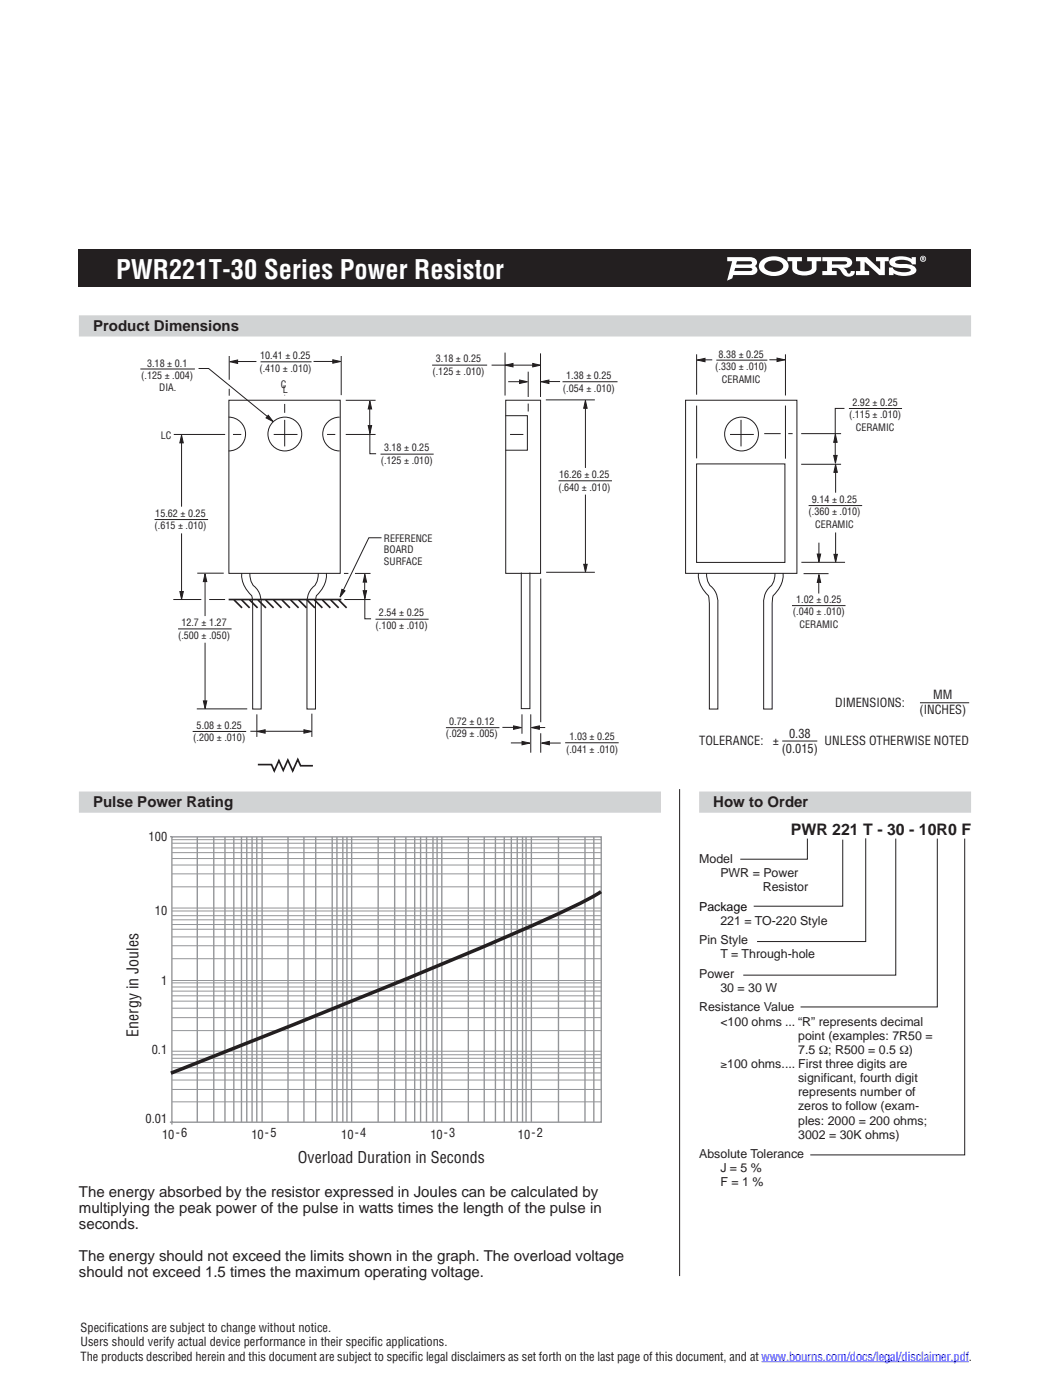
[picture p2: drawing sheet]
<svg xmlns="http://www.w3.org/2000/svg" width="210mm" height="279mm" viewBox="0 0 210 279" stroke-linecap="round" stroke-linejoin="round" font-family="sans-serif">
<path d="M68.1 71v7.9" fill="none" stroke="#231f20" stroke-width=".2"/>
<path d="M45.9 72.2l1.5-.4v.7z" fill="#231f20"/>
<path d="M45.9 72.2l1.5-.4v.7z" fill="none" stroke="#231f20" stroke-width=".2"/>
<path d="M66.4 71.8l1.6 .3-1.6 .4z" fill="#231f20"/>
<path d="M45.7 71v4.8M47.2 72.2h4M52 72.2h10.2M62.6 72.1h4.5M66.4 71.8l1.6 .3-1.6 .4zM156.8 70.7v8.2" fill="none" stroke="#231f20" stroke-width=".2"/>
<path d="M139.1 71.9l1.6-.4v.7z" fill="#231f20"/>
<path d="M139.1 71.9l1.6-.4v.7z" fill="none" stroke="#231f20" stroke-width=".2"/>
<path d="M155.1 71.5l1.5 .3-1.5 .4z" fill="#231f20"/>
<path d="M139 70.7v8.1M140.5 71.8h1.6M143 71.9h10.1M153.5 71.8h2.2M155.1 71.5l1.5 .3-1.5 .4zM139 80.9v10.6M156.8 80.9v10.6" fill="none" stroke="#231f20" stroke-width=".2"/>
<path d="M53.5 82.9l1 1.2-1.4-.7z" fill="#231f20"/>
<path d="M28 73.6h10.9M39.6 73.5h2l11.9 9.8M86.2 72.9h11M105.4 74.2v5M107.9 70.5v8.7M112.3 76.2h10.9M53.5 82.9l1 1.2-1.4-.7z" fill="none" stroke="#231f20" stroke-width=".2"/>
<path d="M108 76.2l1.6-.4v.7z" fill="#231f20"/>
<path d="M108 76.2l1.6-.4v.7z" fill="none" stroke="#231f20" stroke-width=".2"/>
<path d="M103.7 75.8l1.6 .4-1.6 .3z" fill="#231f20"/>
<path d="M100.8 70.4v8.5M101.4 76.2h3.6M103.7 75.8l1.6 .4-1.6 .3zM109.3 76.1h2.5" fill="none" stroke="#231f20" stroke-width=".2"/>
<path d="M100.8 72.9l1.6-.4v.7z" fill="#231f20"/>
<path d="M100.8 72.9l1.6-.4v.7z" fill="none" stroke="#231f20" stroke-width=".2"/>
<path d="M106.3 72.5l1.6 .4-1.6 .3z" fill="#231f20"/>
<path d="M69 79.9h6M98.1 72.9h9M106.3 72.5l1.6 .4-1.6 .3zM69 86.7h6M75.9 90.6h10.6" fill="none" stroke="#231f20" stroke-width=".2"/>
<path d="M73.5 84.9h.7l-.4 1.6z" fill="#231f20"/>
<path d="M73.5 84.9h.7l-.4 1.6z" fill="none" stroke="#231f20" stroke-width=".2"/>
<path d="M73.8 80.1l.4 1.5h-.7z" fill="#231f20"/>
<path d="M73.8 81.6v3.6M73.8 85.5v5.1h1.3M73.8 80.1l.4 1.5h-.7zM159.9 92.7h8M159.9 86.5h8M169.4 81.5h10.6" fill="none" stroke="#231f20" stroke-width=".2"/>
<path d="M166.4 90.9h.7l-.4 1.6z" fill="#231f20"/>
<path d="M166.4 90.9h.7l-.4 1.6z" fill="none" stroke="#231f20" stroke-width=".2"/>
<path d="M166.7 86.7l.4 1.6h-.7z" fill="#231f20"/>
<path d="M166.7 86.7l.4 1.6h-.7zM168.5 81.5h-1.8v9.6M68.7 119.7h5.2M70.8 114.4h3.1M74.9 123.6h10.6" fill="none" stroke="#231f20" stroke-width=".2"/>
<path d="M72.5 117.9h.7l-.4 1.5z" fill="#231f20"/>
<path d="M72.5 117.9h.7l-.4 1.5z" fill="none" stroke="#231f20" stroke-width=".2"/>
<path d="M72.8 114.6l.4 1.6h-.7z" fill="#231f20"/>
<path d="M39.4 114.4h5.2M72.8 116.2v1.9M72.8 118.5v5h1.3M72.8 114.6l.4 1.6h-.7zM39.3 141.5h10" fill="none" stroke="#231f20" stroke-width=".2"/>
<path d="M40.9 114.5l.4 1.6h-.7z" fill="#231f20"/>
<path d="M40.9 114.5l.4 1.6h-.7zM40.9 128.3v12" fill="none" stroke="#231f20" stroke-width=".2"/>
<path d="M40.6 139.9h.7l-.4 1.5z" fill="#231f20"/>
<path d="M34.7 86.7h10.2M34.6 119.6h5.6M40.9 115.6v7.3M35.5 125.5h10.7M40.6 139.9h.7l-.4 1.5z" fill="none" stroke="#231f20" stroke-width=".2"/>
<path d="M36.2 86.8l.4 1.6h-.7z" fill="#231f20"/>
<path d="M36.2 86.8l.4 1.6h-.7zM36.2 106.4v12.1" fill="none" stroke="#231f20" stroke-width=".2"/>
<path d="M35.9 118.1h.7l-.4 1.5z" fill="#231f20"/>
<path d="M35.9 118.1h.7l-.4 1.5zM76.1 107.3h-2.5l-5.2 10.8" fill="none" stroke="#231f20" stroke-width=".2"/>
<path d="M68.2 117.6l.6 .3-.9 1.3z" fill="#231f20"/>
<path d="M108.9 79.8h9.8M36.2 87.9v13.2M30.8 103.7h10.7M41.7 119.6h3.2M68.2 117.6l.6 .3-.9 1.3zM109 114.2h9.7" fill="none" stroke="#231f20" stroke-width=".2"/>
<path d="M116.8 79.9l.4 1.6h-.7z" fill="#231f20"/>
<path d="M116.8 79.9l.4 1.6h-.7zM116.8 98.7v14.3" fill="none" stroke="#231f20" stroke-width=".2"/>
<path d="M116.5 112.6h.7l-.4 1.6z" fill="#231f20"/>
<path d="M111.4 96h10.7M116.8 81v12.4M116.5 112.6h.7l-.4 1.6zM159.9 112.2h8.7" fill="none" stroke="#231f20" stroke-width=".2"/>
<path d="M166.8 92.7l.3 1.6h-.7z" fill="#231f20"/>
<path d="M166.8 92.7l.3 1.6h-.7zM166.8 106.3v4.7" fill="none" stroke="#231f20" stroke-width=".2"/>
<path d="M166.4 110.6h.7l-.3 1.6z" fill="#231f20"/>
<path d="M166.8 93.8v4.5M161.4 100.9h10.7M166.4 110.6h.7l-.3 1.6zM38.5 146h10.6M51.3 142.6v4.5M62.2 142.4v4.7M89 145.2h10.7M112.8 148.2h10.7" fill="none" stroke="#231f20" stroke-width=".2"/>
<path d="M51.4 146l1.5-.4v.7z" fill="#231f20"/>
<path d="M51.4 146l1.5-.4v.7z" fill="none" stroke="#231f20" stroke-width=".2"/>
<path d="M60.7 145.6l1.5 .4-1.5 .3z" fill="#231f20"/>
<path d="M50 145.9h12M60.7 145.6l1.5 .4-1.5 .3zM104.2 142.6v3.8M105.9 142.6v7.6" fill="none" stroke="#231f20" stroke-width=".2"/>
<path d="M102.5 144.9l1.6 .3-1.6 .4z" fill="#231f20"/>
<path d="M102.5 144.9l1.6 .3-1.6 .4z" fill="none" stroke="#231f20" stroke-width=".2"/>
<path d="M106.1 145.2l1.5-.3v.7z" fill="#231f20"/>
<path d="M100.3 145.2h2.4M106.1 145.2l1.5-.3v.7zM106.3 145.2h2.5M107.9 146.3v3.9" fill="none" stroke="#231f20" stroke-width=".2"/>
<path d="M104.2 148l1.5 .3-1.5 .3z" fill="#231f20"/>
<path d="M104.2 148l1.5 .3-1.5 .3z" fill="none" stroke="#231f20" stroke-width=".2"/>
<path d="M108.1 148.3l1.5-.3v.6z" fill="#231f20"/>
<path d="M160.4 114.5h5M158.1 120.9h10.6M102 148.3h2.4M108.1 148.3l1.5-.3v.6zM108.3 148.3h3.6" fill="none" stroke="#231f20" stroke-width=".2"/>
<path d="M163.4 114.7l.4 1.5h-.7z" fill="#231f20"/>
<path d="M163.4 114.7l.4 1.5h-.7z" fill="none" stroke="#231f20" stroke-width=".2"/>
<path d="M163.1 110.6h.7l-.4 1.5z" fill="#231f20"/>
<g fill="none" stroke="#231f20" stroke-width=".2">
<path d="M45.7 79.9h22.2v34.5h-22.2zM45.7 77.6v1.4M56.8 78.8v.1M100.9 79.9h7v34.5h-7zM136.8 79.9h22.2v34.5h-22.2zM45.6 83.2a3.4 3.4 0 0 1 3.4 3.4 3.4 3.4 0 0 1-3.4 3.4M46.5 86.7h1.6M54.6 86.7h4.8M56.8 80.6v1.8M56.8 83.8v5.3M65.3 86.7h1.6M67.8 83.2a3.4 3.4 0 0 0-3.4 3.4 3.4 3.4 0 0 0 3.4 3.4"/>
<path d="M100.9 83h4.3v6.9h-4.3M101.8 86.7h2.6M105.4 80.5v1.6M139 92.6h17.6v19.6h-17.6zM145.7 86.7h4.7M147.9 83.8v5.3M152.5 86.5h3.3M157.3 86.5h.9M48.3 114.4a5.2 5.2 0 0 0 1.9 4.5l.2 1.5v21.1h1.7v-21.4a4.3 4.3 0 0 0-1.7-3.4 4.1 4.1 0 0 1-.5-2.3M63.5 114.4a3.6 3.6 0 0 1-1.4 3.2 4.2 4.2 0 0 0-.8 2.5v21.4h1.7v-21.7a2.04 2.04 0 0 1 .9-1.8 4.9 4.9 0 0 0 1.2-3.6M68.6 114.4h.9M104 114.3v27.1h1.8v-27.1"/>
<path d="M107.9 115.5v28.6M139.4 114.4a5.2 5.2 0 0 0 2 4.5l.2 1.5v21.1h1.7v-21.4a4.3 4.3 0 0 0-1.7-3.4 4.1 4.1 0 0 1-.6-2.3M154.7 114.4a3.6 3.6 0 0 1-1.5 3.2 4.2 4.2 0 0 0-.8 2.5v21.4h1.7v-21.7a2.03 2.03 0 0 1 1-1.8 4.9 4.9 0 0 0 1.2-3.6M163.1 110.6h.7l-.4 1.5zM163.4 116v2.5M163.4 108.3v3.6"/>
<circle cx="56.8" cy="86.6" r="3.4"/>
<circle cx="148" cy="86.6" r="3.4"/>
</g>
<g fill="none" stroke="#231f20" stroke-width=".34">
<path d="M45.6 119.7h22.5M46.7 119.7l1.6 1.6M48.2 119.7l1.6 1.6M49.8 119.7l1.6 1.6M51.5 119.7l1.6 1.6M53 119.7l1.6 1.6M54.6 119.7l1.6 1.6M56.3 119.7l1.6 1.6M58 119.7l1.6 1.6M59.6 119.7l1.6 1.6M61.3 119.7l1.5 1.6M62.7 119.7l1.6 1.6"/>
<path d="M64.3 119.7l1.6 1.6M66 119.7l1.6 1.6M67.6 119.7l1.6 1.6M51.5 152.6h2.7l.5 1.3 1-2.1 .8 1.9 .9-2 1 2.2 1-2.3 .6 1.2h2.4"/>
</g>
<path d="M152 271.8h41.3" fill="none" stroke="#00f" stroke-width=".2"/>
<path d="M15.7 49.7h178.1v7.5h-178.1z" fill="#231f20"/>
<path d="M15.7 65h178.1M15.7 160.1h116.2" fill="none" stroke="#d1d3d4" stroke-width="4.2" stroke-linecap="butt"/>
<g fill="#fff">
<path d="M157.2 51.3h2.8v.8h-.9v1.4a1.59 1.59 0 0 0 1.8 .6 1.04 1.04 0 0 0 1.1-.6v-1.4h-.9v-.8h2.8v.8h-.9v1.5a2.1 2.1 0 0 1-2.4 1.4 2.91 2.91 0 0 1-2.4-.9l-.1-2h-.9z"/>
<path d="M170.8 51.3h2.2l2.7 2.5v-1.7h-.9v-.8h2.6v.8h-.8v2.8h-1.1l-2.9-2.7v1.9h.9v.8h-2.7v-.8h.9v-2h-.9z"/>
<path d="M177.9 51.6a4.5 4.5 0 0 1 4 .1v-.4h.9v1.5h-.8a2.21 2.21 0 0 0-2.7-.9l-.6 .3v.2l.5 .3h1a2.68 2.68 0 0 1 2.6 .9 .91 .91 0 0 1-.8 1.2 4.4 4.4 0 0 1-3.7-.3v.4h-.9v-1.5h.8a2.17 2.17 0 0 0 2.2 .9l1.1-.1 .3-.3a2.62 2.62 0 0 0-2.3-.4 2.54 2.54 0 0 1-1.9-.8l-.1-.4 .1-.4z"/>
<path d="M184.1 51.4v.2h.2v-.1zM184 51.3l.4 .1v.3l.1 .3h-.2l-.1-.3-.1 .3h-.1zM183.8 51.6a.47 .47 0 0 0 .9 0 .47 .47 0 0 0-.9 0zM183.6 51.7a.61 .61 0 0 1 1.2 0 .61 .61 0 0 1-1.2 0z"/>
<path d="M146.7 53.5h3h.3l.1 .3-.1 .2-.5 .1h-3zM147.1 52.1h2.6l.4 .3-.2 .3-.4 .1h-2.6zM145.1 51.3v.8h1l-1 3.9 1-.4 .2-.7h3.6a.99 .99 0 0 0 1.2-.6 .99 .99 0 0 0-.4-1.2 .93 .93 0 0 0 .4-1.1 .93 .93 0 0 0-.9-.6z"/>
<path d="M152.9 52.5a2.59 2.59 0 0 1 3.3 .3 1.1 1.1 0 0 1-1.1 1.4 2 2 0 0 1-2.6-1.1zM152 51.9a1.58 1.58 0 0 0-.5 1.6 1.58 1.58 0 0 0 1.1 1.2 3.8 3.8 0 0 0 4.5-.7 1.72 1.72 0 0 0-1.3-2.6 4.2 4.2 0 0 0-3.8 .5z"/>
<path d="M166 52.1h2.6l.5 .3-.2 .3-.4 .1h-2.5zM164.1 51.3v.8h1v2h-1v.8h2.9v-.8h-1v-.6a1.55 1.55 0 0 1 2 .9 1.42 1.42 0 0 0 1.3 .8 1.42 1.42 0 0 0 1.3-.7v-.4h-.8l-.1 .3-.2 .2a.59 .59 0 0 1-.6-.6l-.6-.6a1.27 1.27 0 0 0 1.7-1.3 1.39 1.39 0 0 0-1.4-.8z"/>
</g>
<path d="M139.5 160.1h54.3" fill="none" stroke="#d1d3d4" stroke-width="4.2" stroke-linecap="butt"/>
<path d="M135.6 157.5v97.2M156.1 147.9h7M183.6 140.2h9.8M161.1 167.4v4.1h-13.4M168.2 167.6v13.3h-17.8M172.8 167.3v20.6h-21.7M178.8 167.4v27.2h-30.5M187.1 167.4v33.6h-27.3M192.5 167.4v63.1h-30.8" fill="none" stroke="#231f20" stroke-width=".2"/>
<g fill="none" stroke="#939598" stroke-width=".28">
<path d="M33.9 167h.4M34.3 167h85.7v57h-85.7zM39.4 167v57M42.7 167v57M44.9 167v57M46.7 167v57M48.2 167v57M49.2 167v57M50.3 167v57M51.2 167v57M52.3 167v57M57.5 167v57"/>
<path d="M60.7 167v57M63 167v57M66.3 167v57M67.2 167v57M68.4 167v57M69.2 167v57M70.2 167v57M75.5 167v57M78.8 167v57M81 167v57M82.8 167v57M83.9 167v57"/>
<path d="M85.1 167v57M86.4 167v57M87.2 167v57M88.2 167v57M93.5 167v57M96.6 167v57M98.9 167v57M100.6 167v57M102 167v57M103.2 167v57M104.3 167v57M105 167v57"/>
<path d="M106 167v57M111.5 167v57M116.7 167v57M118.5 167v57M33.9 224h.4v.4"/>
</g>
<g fill="none" stroke="#939598" stroke-width=".2">
<path d="M34.3 177h85.7M34.3 174.4h85.7M34.3 172.6h85.7M34.3 171.3h85.7M34.3 170.2h85.7M34.3 169.2h85.7M34.3 168.3h85.7M34.3 167.6h85.7M34.3 199.8h85.7M34.3 198.7h85.7M34.3 197.8h85.7M34.3 197h85.7"/>
<path d="M34.3 196.2h85.7M34.3 195.7h85.7M34.3 191.3h85.7M34.3 188.7h85.7M34.3 187h85.7M34.3 185.5h85.7M34.3 184.5h85.7M34.3 183.6h85.7M34.3 182.7h85.7M34.3 181.8h85.7M34.3 181.2h85.7M34.3 219.9h85.7"/>
<path d="M34.3 217.4h85.7M34.3 215.5h85.7M34.3 213.1h85.7M34.3 212h85.7M34.3 211.2h85.7M34.3 210.5h85.7M34.3 209.8h85.7M34.3 205.7h85.7M34.3 203.1h85.7M34.3 201.2h85.7M34.3 214.1h85.7"/>
</g>
<path d="M119.9 178a141.9 141.9 0 0 1-17 8.2 2525.6 2525.6 0 0 1-68.8 28" fill="none" stroke="#231f20" stroke-width=".71" stroke-linecap="butt"/>
<text font-size="5.3" fill="#fff" x="23.2" y="55.6">PWR221T-30 Series Power Resistor</text>
<g font-size="3.2" fill="#231f20">
<text x="157.8" y="166.6">PWR 221 T - 30 - 10R0 F</text>
<text x="27.6" y="206.9" transform="rotate(-90 27.6 206.9)">Energy in Joules</text>
<text x="59.5" y="232.1">Overload Duration in Seconds</text>
</g>
<g font-size="3" fill="#231f20">
<text x="18.6" y="66.1">Product Dimensions</text>
<text x="18.6" y="161.1">Pulse Power Rating</text>
<text x="142.4" y="161.1">How to Order</text>
<text x="15.7" y="238.9">The energy absorbed by the resistor expressed in Joules can be calculated by</text>
<text x="15.7" y="242.1">multiplying the peak power of the pulse in watts times the length of the pulse in</text>
<text x="15.7" y="245.2">seconds.</text>
<text x="15.7" y="251.6">The energy should not exceed the limits shown in the graph. The overload voltage</text>
<text x="15.7" y="254.8">should not exceed 1.5 times the maximum operating voltage.</text>
</g>
<g font-size="2.5" fill="#231f20">
<text x="166.7" y="141">DIMENSIONS:</text>
<text x="183.5" y="142.6">(INCHES)</text>
<text x="186.3" y="139.6">MM</text>
<text x="139.5" y="148.6">TOLERANCE:</text>
<text x="154.2" y="148.6">±</text>
<text x="157.5" y="147.2">0.38</text>
<text x="164.6" y="148.6">UNLESS OTHERWISE NOTED</text>
<text x="156" y="150.2">(0.015)</text>
<text x="29.7" y="167.8">100</text>
<text x="139.5" y="172.2">Model</text>
<text x="143.8" y="175">PWR = Power</text>
<text x="152.2" y="177.9">Resistor</text>
<text x="30.9" y="182.5">10</text>
<text x="143.8" y="184.6">221 = TO-220 Style</text>
<text x="139.5" y="188.4">Pin Style</text>
<text x="143.8" y="191.3">T = Through-hole</text>
<text x="32.1" y="196.6">1</text>
<text x="139.5" y="195.1">Power</text>
<text x="143.8" y="198">30 = 30 W</text>
<text x="139.5" y="201.8">Resistance Value</text>
<text x="143.8" y="204.7">&lt;100 ohms ... “R” represents decimal</text>
<text x="159.3" y="207.5">point (examples: 7R50 =</text>
<text x="30.3" y="210.3">0.1</text>
<text x="143.8" y="213.1">≥100 ohms.... First three digits are</text>
<text x="159.3" y="216">significant, fourth digit</text>
<text x="159.3" y="210.3">7.5 Ω; R500 = 0.5 Ω)</text>
<text x="159.3" y="218.8">represents number of</text>
<text x="159.3" y="221.6">zeros to follow (exam-</text>
<text x="29" y="224">0.01</text>
<text x="32.4" y="227.4">10-6</text>
<text x="50.2" y="227.4">10-5</text>
<text x="68.1" y="227.4">10-4</text>
<text x="85.9" y="227.4">10-3</text>
<text x="103.4" y="227.4">10-2</text>
<text x="159.3" y="224.4">ples: 2000 = 200 ohms;</text>
<text x="159.3" y="227.2">3002 = 30K ohms)</text>
<text x="139.5" y="231.1">Absolute Tolerance</text>
<text x="143.8" y="233.9">J = 5 %</text>
<text x="143.8" y="236.8">F = 1 %</text>
<text x="16.1" y="265.9">Specif</text>
<text x="16.1" y="268.7">Users should verify actual device performance in their specif</text>
<text x="21.4" y="265.9">ications are subject to change without notice.</text>
<text x="74.1" y="268.7">ic applications.</text>
<text x="16.1" y="271.5">The products described herein and this document are subject to specif</text>
<text x="82.2" y="271.5">ic legal disclaimers as set forth on the last page of this document, and at www.bourns.com/docs/legal/disclaimer.pdf.</text>
</g>
<text font-size="2.5" fill="#080d0e" x="139.5" y="181.7">Package</text>
<g font-size="2" fill="#231f20">
<text x="51.9" y="71.7">10.41 ± 0.25</text>
<text x="143.4" y="71.4">8.38 ± 0.25</text>
<text x="28.2" y="75.7">(.125 ± .004)</text>
<text x="29.4" y="73.2">3.18 ± 0.1</text>
<text x="31.8" y="78">DIA.</text>
<text x="51.8" y="74.2">(.410 ± .010)</text>
<text x="56.1" y="77.5">C</text>
<text x="86.3" y="74.8">(.125 ± .010)</text>
<text x="87" y="72.3">3.18 ± 0.25</text>
<text x="113" y="75.6">1.38 ± 0.25</text>
<text x="142.7" y="73.9">(.330 ± .010)</text>
<text x="144.1" y="76.4">CERAMIC</text>
<text x="56.5" y="78.4">L</text>
<text x="112.3" y="78.1">(.054 ± .010)</text>
<text x="169.4" y="83.5">(.115 ± .010)</text>
<text x="170.1" y="81">2.92 ± 0.25</text>
<text x="32.1" y="87.6">LC</text>
<text x="170.8" y="86">CERAMIC</text>
<text x="76" y="92.6">(.125 ± .010)</text>
<text x="76.6" y="90.1">3.18 ± 0.25</text>
<text x="111.6" y="95.4">16.26 ± 0.25</text>
<text x="111.4" y="97.9">(.640 ± .010)</text>
<text x="162" y="100.3">9.14 ± 0.25</text>
<text x="30.8" y="105.6">(.615 ± .010)</text>
<text x="31" y="103.1">15.62 ± 0.25</text>
<text x="161.4" y="102.9">(.360 ± .010)</text>
<text x="162.7" y="105.4">CERAMIC</text>
<text x="76.6" y="108.1">REFERENCE</text>
<text x="76.6" y="110.5">BOARD</text>
<text x="76.6" y="112.8">SURFACE</text>
<text x="36.2" y="125">12.7 ± 1.27</text>
<text x="75" y="125.5">(.100 ± .010)</text>
<text x="75.6" y="123">2.54 ± 0.25</text>
<text x="158.2" y="122.8">(.040 ± .010)</text>
<text x="158.9" y="120.3">1.02 ± 0.25</text>
<text x="159.6" y="125.3">CERAMIC</text>
<text x="35.5" y="127.5">(.500 ± .050)</text>
<text x="38.6" y="147.9">(.200 ± .010)</text>
<text x="39.2" y="145.4">5.08 ± 0.25</text>
<text x="89" y="147.2">(.029 ± .005)</text>
<text x="89.6" y="144.7">0.72 ± 0.12</text>
<text x="113.6" y="147.7">1.03 ± 0.25</text>
<text x="113" y="150.2">(.041 ± .010)</text>
</g>
</svg>
